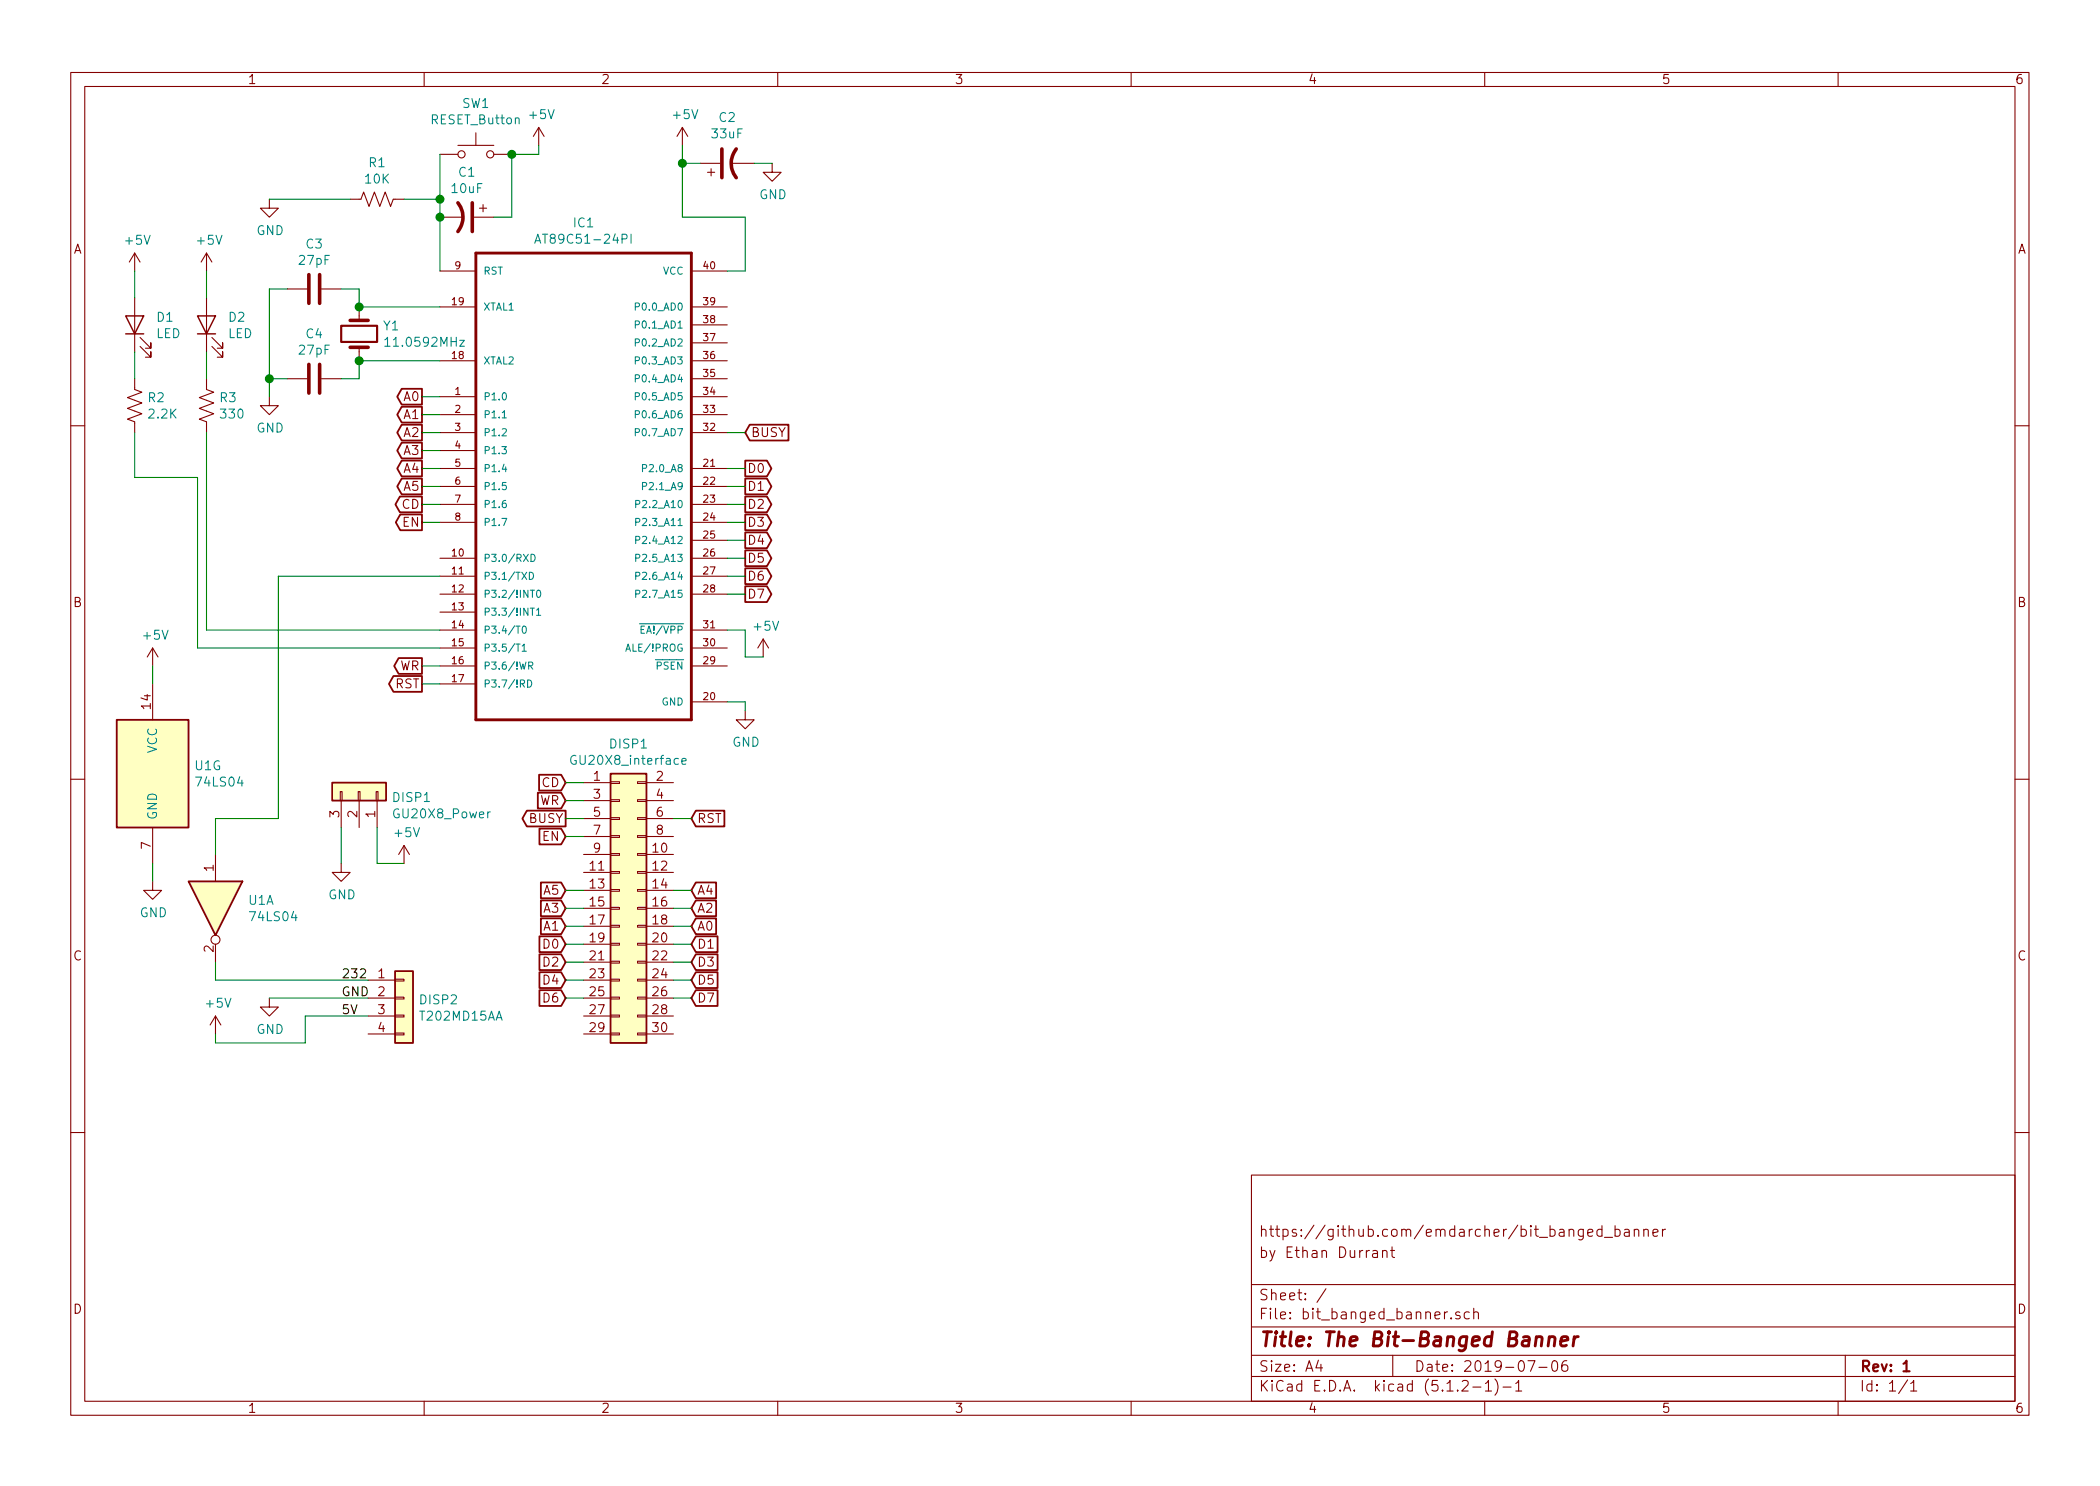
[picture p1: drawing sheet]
<svg xmlns="http://www.w3.org/2000/svg" width="297mm" height="210mm" viewBox="0 0 297 210" stroke-linecap="round" stroke-linejoin="round" font-family="sans-serif">
<g fill="none" stroke="#840000" stroke-width=".15">
<path d="M10 10.3h277v189.9h-277zM12 12.2h273v186.1h-273zM60 10.3v1.9M67.3 18.8v1.8M76.2 18l-.8 1.3M76.2 18v2.6M76.2 18l.8 1.3M96.5 18l-.7 1.3M96.5 18v2.6M96.5 18l.8 1.3M110 10.3v1.9M160 10.3v1.9"/>
<path d="M210 10.3v1.9M260 10.3v1.9M19 35.8v2.5M19 35.8l-.7 1.3M19 35.8l.8 1.3M29.2 35.8v2.5M29.2 35.8l-.8 1.3M29.2 35.8l.8 1.3M38.1 28.2v1.3h1.3l-1.3 1.2-1.3-1.2h1.3M49.5 28.2h1.6l.3-1 .8 2 .8-2 .7 2 .8-2 .7 2 .4-1h1.5M62.2 38.3h5.1M62.2 30.7h3.3"/>
<path d="M62.2 21.8h2.6M64.8 20.6h5M67.1 30.7h2.7M67.8 29.5h1M68.3 29v1M69.8 21.8h2.6M97.8 38.3h5.1M99.1 23.1h2.8M100.1 24.4h1M100.6 23.9v1M103.4 23.1h3.3M109.2 23.1v1.3h1.3l-1.3 1.2-1.3-1.2h1.3"/>
<path d="M19 53.6v1.5l1.1 .4-2.1 .8 2.1 .7-2.1 .8 2.1 .7-2.1 .8 1 .4v1.5M19 42.2v7.6M19.8 49l1.5 1.5v-.7v.7h-.7M19.8 47.7l1.5 1.6v-.8v.8h-.7M29.2 53.6v1.5l1 .4-2 .8 2 .7-2 .8 2 .7-2 .8 1 .4v1.5M29.2 42.2v7.6M30 49l1.5 1.5v-.7v.7h-.8M30 47.7l1.5 1.6v-.8v.8h-.8M38.1 56.1v1.3h1.3l-1.3 1.3-1.3-1.3h1.3M40.6 53.6h2.8M40.6 40.9h2.8M45.5 53.6h2.8"/>
<path d="M45.5 40.9h2.8M50.8 43.4v1.9M50.8 49.1v1.9M62.2 43.4h5.1M62.2 51h5.1M62.2 56.1h5.1M62.2 58.7h5.1M97.8 43.4h5.1M97.8 46h5.1M97.8 48.5h5.1M97.8 51h5.1M97.8 53.6h5.1"/>
<path d="M97.8 56.1h5.1M97.8 58.7h5.1M10 60.2h2M62.2 61.2h5.1M62.2 66.3h5.1M62.2 68.8h5.1M62.2 71.4h5.1M62.2 73.9h5.1M62.2 79h5.1M62.2 63.7h5.1M97.8 61.2h5.1M97.8 66.3h5.1"/>
<path d="M97.8 68.8h5.1M97.8 71.4h5.1M97.8 73.9h5.1M97.8 76.4h5.1M97.8 79h5.1M285 60.2h2M21.6 91.7v2.5M21.6 96.8v5M21.6 91.7l-.8 1.3M21.6 91.7l.8 1.3M62.2 89.1h5.1M62.2 91.7h5.1"/>
<path d="M62.2 94.2h5.1M62.2 81.5h5.1M62.2 84.1h5.1M62.2 86.6h5.1M62.2 96.8h5.1M97.8 89.1h5.1M97.8 91.7h5.1M97.8 94.2h5.1M97.8 81.5h5.1M97.8 84.1h5.1M97.8 99.3h5.1M107.9 90.4l-.7 1.3"/>
<path d="M107.9 90.4v2.6M107.9 90.4l.8 1.3M10 110.3h2M21.6 117.1v5.1M48.1 112h.3v1.3h-.3zM48.3 113.3v3.8M50.7 112h.2v1.3h-.2zM50.8 113.3v3.8M53.2 112h.3v1.3h-.3zM53.3 113.3v3.8M57.1 119.6l-.7 1.3M57.1 119.6v2.6"/>
<path d="M57.1 119.6l.8 1.3M82.5 110.7h3.9M82.5 113.3h3.9M82.5 115.8h3.9M82.5 118.4h3.9M86.4 118.2h1.2v.3h-1.2zM86.4 115.7h1.2v.2h-1.2zM86.4 113.2h1.2v.2h-1.2zM86.4 110.6h1.2v.3h-1.2zM90.2 118.2h1.2v.3h-1.2zM90.2 115.7h1.2v.2h-1.2zM90.2 113.2h1.2v.2h-1.2z"/>
<path d="M90.2 110.6h1.2v.3h-1.2zM91.4 110.7h3.8M91.4 113.3h3.8M91.4 115.8h3.8M91.4 118.4h3.8M105.4 100.6v1.2h1.3l-1.3 1.3-1.3-1.3h1.3M285 110.3h2M21.6 124.7v1.3h1.3l-1.3 1.2-1.3-1.2h1.3M30.5 120.9v3.8M30.5 133.6v2.5M48.3 122.2v1.2h1.2l-1.2 1.3-1.3-1.3h1.3M52.1 138.7h3.8"/>
<path d="M55.9 138.6h1.2v.2h-1.2zM82.5 138.7h3.9M82.5 120.9h3.9M82.5 123.4h3.9M82.5 126h3.9M82.5 128.5h3.9M82.5 131.1h3.9M82.5 133.6h3.9M82.5 136.1h3.9M86.4 138.6h1.2v.2h-1.2zM86.4 136h1.2v.3h-1.2zM86.4 133.5h1.2v.2h-1.2z"/>
<path d="M86.4 130.9h1.2v.3h-1.2zM86.4 128.4h1.2v.2h-1.2zM86.4 125.9h1.2v.2h-1.2zM86.4 123.3h1.2v.3h-1.2zM86.4 120.8h1.2v.2h-1.2zM90.2 138.6h1.2v.2h-1.2zM90.2 136h1.2v.3h-1.2zM90.2 133.5h1.2v.2h-1.2zM90.2 130.9h1.2v.3h-1.2zM90.2 128.4h1.2v.2h-1.2zM90.2 125.9h1.2v.2h-1.2zM90.2 123.3h1.2v.3h-1.2z"/>
<path d="M90.2 120.8h1.2v.2h-1.2zM91.4 138.7h3.8M91.4 120.9h3.8M91.4 123.4h3.8M91.4 126h3.8M91.4 128.5h3.8M91.4 131.1h3.8M91.4 133.6h3.8M91.4 136.1h3.8M30.5 143.8v2.5M30.5 143.8l-.8 1.2M30.5 143.8l.7 1.2"/>
<path d="M38.1 141.2v1.3h1.3l-1.3 1.3-1.3-1.3h1.3M52.1 141.2h3.8M52.1 143.8h3.8M52.1 146.3h3.8M55.9 146.2h1.2v.2h-1.2zM55.9 143.6h1.2v.3h-1.2zM55.9 141.1h1.2v.2h-1.2zM82.5 141.2h3.9M82.5 143.8h3.9M82.5 146.3h3.9M86.4 146.2h1.2v.2h-1.2zM86.4 143.6h1.2v.3h-1.2z"/>
<path d="M86.4 141.1h1.2v.2h-1.2zM90.2 146.2h1.2v.2h-1.2zM90.2 143.6h1.2v.3h-1.2zM90.2 141.1h1.2v.2h-1.2zM91.4 141.2h3.8M91.4 143.8h3.8M91.4 146.3h3.8M10 160.2h2M177 166.3h108v32h-108zM194.2 177l.1-.1 .5 .1v.9M194.8 177.3l-.5 .1a.29 .29 0 0 0-.2 .2 .29 .29 0 0 0 .2 .3l.5-.1M195.6 177.1a.38 .38 0 0 1 .6 0v.8"/>
<path d="M195.6 176.9v1M196.7 176.9h.6M196.9 176.4v1.3l.1 .1 .3 .1M224.6 174.4l.7-.1-.1-.3-.4-.1-.2 .2 .1 .7 .1 .1 .4-.1M226.6 174a.48 .48 0 0 0-.6 .1l-.1 .1 .1 .6a.48 .48 0 0 0 .6 0M226.6 173.4v1.5M226.9 175.1h1.2M228.4 174a.48 .48 0 0 1 .7 .1l.1 .1-.1 .6a.48 .48 0 0 1-.7 0M228.4 173.4v1.5M229.8 174l.1-.1 .5 .1 .1 .9M230.5 174.3l-.6 .1a.29 .29 0 0 0-.2 .2 .29 .29 0 0 0 .2 .3l.6-.1M231.2 174.1a.38 .38 0 0 1 .6 0v.8"/>
<path d="M231.2 173.9v1M232.5 174.1a.39 .39 0 0 1 .6 0v.8M232.5 173.9v1M233.8 174.4l.7-.1-.1-.3-.4-.1-.2 .2 .1 .7 .1 .1 .4-.1M235.2 173.9v1M235.6 173.9l-.3 .1-.1 .2M285 160.2h2M60 198.3v1.9M110 198.3v1.9M160 198.3v1.9M177 194.8h108M177 191.8h108"/>
<path d="M177 187.8h108M177 181.8h108M186.5 192.5l-.4 1h1M186.8 193v1M187.6 182.3l-1.3 2M197 191.8v3M205.3 186.5v.1l-.1-.1h.1v.1M206.5 185.7a.37 .37 0 0 0-.6 .1v.1a.54 .54 0 0 0 .6 .3l.1 .1-.1 .2-.2 .1-.4-.1M206.8 195.5l.2-.2h.4a.41 .41 0 0 1 .2 .7l-.8 .8h.9M207.8 185.7a.48 .48 0 0 0-.6 0l-.1 .2 .1 .6a.48 .48 0 0 0 .6 0M208.3 196.3h1.2M208.5 185.7a.41 .41 0 0 1 .6 .1v.8"/>
<path d="M208.5 185.1v1.5M210 198.3v1.9M210.1 195.8l.4-.5v1.5M210.1 196.8h.9M211.5 195.1a1.71 1.71 0 0 1 0 2.3M212.6 196.3h1.1M214.4 195.8l.4-.5v1.5M214.4 196.8h.8M216.1 192.5h1l-.6 1.5M217.7 193.5h1.1M219.6 192.7a.37 .37 0 0 1 .4-.2 .37 .37 0 0 1 .3 .3v.3a.72 .72 0 0 1-.3 .9l-.4-.1a1.41 1.41 0 0 1 0-1.2zM221.6 192.5a.59 .59 0 0 0-.7 .7l.1 .7a.48 .48 0 0 0 .8-.2v-.3l-.2-.2a.51 .51 0 0 0-.6 0l-.1 .2"/>
<path d="M260 198.3v1.9M261 191.8v6.5M269.8 195.2l-1.2 2M270.3 195.8l.3-.3 .1-.2v1.5M270.3 196.8h.8"/>
<circle cx="65.3" cy="21.8" r=".51"/>
<circle cx="69.3" cy="21.8" r=".51"/>
<circle cx="30.5" cy="133" r=".63"/>
</g>
<path d="M48.3 46.1h5v2.3h-5zM269.2 193l.5-.5v1.5M269.2 194h.9" fill="none" stroke="#840000" stroke-width=".3"/>
<path d="M67.3 35.8h30.5v66h-30.5zM217.3 189.3a.63 .63 0 0 1 .8-.1l-.1 1.2M219.1 189.3a.5 .5 0 0 1 .9 .1l-.2 1M219.2 189.1l-.2 1.3M220.8 189.8l1-.2-.1-.4-.2-.1-.5 .1-.2 .2-.1 .8 .3 .2 .6-.1M222.7 189.1l-.2 1.3M223.2 189.1a.54 .54 0 0 0-.6 .4" fill="none" stroke="#840000" stroke-width=".41"/>
<g fill="none" stroke="#008484" stroke-width=".15">
<path d="M75.6 34.4l.5-1.3 .4 1.3M75.8 34.1h.6M89.3 33.1v1.3M54.4 48.1l.4-.4v1.3M54.4 49h.8M65 48.2h.7l-.7 .8h.7M71 59.1h.6M89.9 43.4h.4l.1-.2v-.3h-.5v1M89.9 45.9h.4l.1-.2v-.2l-.5-.1v1M89.9 48.5l.4-.1 .1-.1v-.3l-.5-.1v1.1M89.9 51h.4l.1-.2v-.2l-.5-.1v1M89.9 53.6l.4-.1 .1-.1v-.3l-.5-.1v1"/>
<path d="M89.9 56.1h.4l.1-.2v-.3h-.5v1M89.9 58.6h.4l.1-.2v-.2l-.5-.1v1M75.1 78.4a.51 .51 0 0 1 .6 .5 .51 .51 0 0 1-.6 .5zM89.9 61.2l.4-.1 .1-.1v-.3l-.5-.1v1.1M89.9 71.3h.5l.1-.2-.1-.2-.5-.1v1M89.9 73.9l.5-.1 .1-.1-.1-.3-.5-.1v1.1M89.9 76.4h.5l.1-.2-.1-.2-.5-.1v1M89.9 79l.5-.1 .1-.1-.1-.3-.5-.1v1M90.9 66.3l.5-.1 .1-.1-.1-.3-.5-.1v1M90.9 68.8h.5l.1-.2-.1-.3h-.5v1M73 91.1h.6M73.9 91.4l.2-.3v1"/>
<path d="M73.9 92.1h.5M74 88.7l.1-.1a.53 .53 0 0 1 .4 .5 .53 .53 0 0 1-.4 .5l-.2-.4zM74.6 96.2a.51 .51 0 0 1 .6 .5 .51 .51 0 0 1-.6 .5zM74.8 94.2h.5l.1-.2-.1-.3h-.5v1M74.9 81a.51 .51 0 0 1 .6 .5 .51 .51 0 0 1-.6 .5zM75 83.5h.6M75 86h.6M75 94.2l.4 .5M75.3 86v1.1M75.9 86.3l.3-.3v1.1M75.9 87.1h.6M76 83.6l.1-.1a.53 .53 0 0 1 .4 .5 .53 .53 0 0 1-.4 .5l-.2-.4z"/>
<path d="M89.9 81.5h.5l.1-.2-.1-.3h-.5v1M89.9 84h.5l.1-.2-.1-.2-.5-.1v1M90.4 88.3h1M90.7 89.1h.3M91.2 88.6h-.5v1h.5M69.3 114.9h-.2l-.1 .2M81.5 107a.62 .62 0 0 0-.8 .4 .62 .62 0 0 0 .5 .7l.3-.1v-.4h-.2M96.4 107.7l.7-.1-.1-.2-.4-.1-.2 .2 .1 .6h.5"/>
</g>
<path d="M43.7 38.9v4M45.2 38.9v4M64.8 28.7a3.3 3.3 0 0 1 0 4.1M66.8 28.7v4.1M102.1 21.1v4M104.1 21.1a3.3 3.3 0 0 0 0 4M43.7 51.6v4M45.2 51.6v4M49.5 45.3h2.6M49.5 49.1h2.6" fill="none" stroke="#840000" stroke-width=".51"/>
<g fill="none" stroke="#008400" stroke-width=".15">
<path d="M19 38.3v3.9M29.2 38.3v3.9M38.1 28.2h11.4M57.1 28.2h5.1M62.2 21.8v16.5M76.2 20.6v1.2h-3.8v8.9h-2.6M96.5 20.6v10.1h8.9v7.6h-2.5M96.5 23.1h2.6M106.7 23.1h2.5M19 49.8v3.8M29.2 49.8v3.8M38.1 53.6h2.5"/>
<path d="M40.6 40.9h-2.5v15.2M48.3 40.9h2.5v2.5h11.4M59.7 56.1h2.5M59.7 58.7h2.5M62.2 51h-11.4v2.6h-2.5M19 61.2v6.4h8.9v24.1h34.3M29.2 61.2v27.9h33M59.7 61.2h2.5M59.7 63.7h2.5M59.7 66.3h2.5M59.7 68.8h2.5M59.7 71.4h2.5"/>
<path d="M59.7 73.9h2.5M102.9 61.2h2.5M102.9 66.3h2.5M102.9 68.8h2.5M102.9 71.4h2.5M102.9 73.9h2.5M102.9 79h2.5M102.9 76.4h2.5M21.6 94.2v2.6M59.7 94.2h2.5M59.7 96.8h2.5M62.2 81.5h-22.8v34.3h-8.9v5.1"/>
<path d="M102.9 99.3h2.5v1.3M102.9 89.1h2.5v3.9h2.5M102.9 84.1h2.5M102.9 81.5h2.5M48.3 117.1v5.1M53.3 117.1v5.1h3.8M80 110.7h2.5M80 113.3h2.5M80 115.8h2.5M80 118.4h2.5M95.2 115.8h2.6M21.6 122.2v2.5"/>
<path d="M30.5 136.1v2.6h21.6M80 126h2.5M80 128.5h2.5M80 131.1h2.5M80 133.6h2.5M80 136.1h2.5M80 138.7h2.5M95.2 126h2.6M95.2 128.5h2.6M95.2 131.1h2.6M95.2 133.6h2.6M95.2 136.1h2.6"/>
<path d="M95.2 138.7h2.6M38.1 141.2h14M52.1 143.8h-8.9v3.8h-12.7v-1.3M80 141.2h2.5M95.2 141.2h2.6"/>
</g>
<g fill="#008400" stroke="#008400" stroke-width=".25">
<circle cx="50.8" cy="51" r=".51"/>
<circle cx="50.8" cy="43.4" r=".51"/>
<circle cx="38.1" cy="53.6" r=".51"/>
<circle cx="62.2" cy="30.7" r=".51"/>
<circle cx="62.2" cy="28.2" r=".51"/>
<circle cx="72.4" cy="21.8" r=".51"/>
<circle cx="96.5" cy="23.1" r=".51"/>
</g>
<g fill="#ffffc2" stroke="#ffffc2" stroke-width=".14">
<path d="M55.9 137.4h2.5v10.2h-2.5z"/>
<path d="M26.7 124.7h7.6l-3.8 7.6z"/>
<path d="M16.5 101.8h10.2v15.3h-10.2z"/>
<path d="M86.4 109.5h5v38.1h-5z"/>
<path d="M47 110.7h7.6v2.6h-7.6z"/>
</g>
<g fill="none" stroke="#840000" stroke-width=".25">
<path d="M56.8 55h2.9v2.2h-2.9l-.6-1.1zM56.8 57.6h2.9v2.2h-2.9l-.6-1.1zM56.6 70.3h3.1v2.2h-3.1l-.7-1.1zM56.6 72.8h3.1v2.2h-3.1l-.6-1.1zM56.8 60.1h2.9v2.2h-2.9l-.6-1.1zM56.8 62.6h2.9v2.3h-2.9l-.6-1.2zM56.8 65.2h2.9v2.2h-2.9l-.6-1.1zM56.8 67.7h2.9v2.2h-2.9l-.6-1.1zM105.4 65.2h3.1l.6 1.1-.6 1.1h-3.1zM105.4 67.7h3.1l.6 1.1-.6 1.1h-3.1zM105.4 70.3h3.1l.6 1.1-.6 1.1h-3.1zM105.4 72.8h3.1l.6 1.1-.6 1.1h-3.1z"/>
<path d="M105.4 75.3h3.1l.6 1.1-.6 1.2h-3.1zM105.4 77.9h3.1l.6 1.1-.6 1.1h-3.1zM106 60.1h5.5v2.2h-5.5l-.6-1.1zM55.7 95.7h4v2.2h-4l-.7-1.1zM56.4 93.1h3.3v2.2h-3.3l-.6-1.1zM105.4 80.4h3.1l.6 1.1-.6 1.1h-3.1zM105.4 83h3.1l.6 1.1-.6 1.1h-3.1zM16.5 101.8h10.2v15.3h-10.2zM47 110.7h7.6v2.6h-7.6zM74.5 114.7h5.5v2.2h-5.5l-.6-1.1zM76.1 112.2h3.3l.6 1.1-.6 1.1h-3.3zM76.3 109.6h3.1l.6 1.1-.6 1.2h-3.1z"/>
<path d="M76.3 117.2h3.1l.6 1.2-.6 1.1h-3.1zM86.4 109.5h5v38.1h-5zM98.4 114.7h4.1v2.2h-4.1l-.6-1.1zM26.7 124.7h7.6l-3.8 7.6zM55.9 137.4h2.5v10.2h-2.5zM76.3 132.5h3.1l.6 1.1-.6 1.1h-3.1zM76.3 135h3.1l.6 1.1-.6 1.2h-3.1zM76.3 137.6h3.1l.6 1.1-.6 1.1h-3.1zM76.5 124.9h2.9l.6 1.1-.6 1.1h-2.9zM76.5 127.4h2.9l.6 1.1-.6 1.1h-2.9zM76.5 129.9h2.9l.6 1.2-.6 1.1h-2.9zM98.4 124.9h2.9v2.2h-2.9l-.6-1.1z"/>
<path d="M98.4 127.4h2.9v2.2h-2.9l-.6-1.1zM98.4 129.9h2.9v2.3h-2.9l-.6-1.1zM98.4 132.5h3.1v2.2h-3.1l-.6-1.1zM98.4 135h3.1v2.3h-3.1l-.6-1.2zM98.4 137.6h3.1v2.2h-3.1l-.6-1.1zM76.3 140.1h3.1l.6 1.1-.6 1.1h-3.1zM98.4 140.1h3.1v2.2h-3.1l-.6-1.1z"/>
</g>
<path d="M17.8 44.7h2.5l-1.3 2.5zM17.8 47.2h2.5M27.9 44.7h2.6l-1.3 2.5zM27.9 47.2h2.6" fill="none" stroke="#840000" stroke-width=".2"/>
<text font-size="2.8" fill="#840000" x="178" y="190.5">Title: The Bit-Banged Banner</text>
<g font-size="2.1" fill="#840000">
<text x="178" y="178">by Ethan Durrant</text>
<text x="178" y="175">https://github.com/emdarcher/bit_banged_banner</text>
<text x="178" y="184">Sheet: /</text>
<text x="178" y="186.7">File: bit_banged_banner.sch</text>
<text x="178" y="196.9">KiCad E.D.A. kicad (5.1.2-1)-1</text>
<text x="178" y="194.1">Size: A4</text>
<text x="200" y="194.1">Date: 2019-07-06</text>
<text x="263" y="194.1">Rev: 1</text>
<text x="263" y="196.9">Id: 1/1</text>
</g>
<g font-size="1.8" fill="#840000">
<text x="35" y="11.9">1</text>
<text x="85" y="11.9">2</text>
<text x="135" y="11.9">3</text>
<text x="185" y="11.9">4</text>
<text x="235" y="11.9">5</text>
<text x="285" y="11.9">6</text>
<text x="10.4" y="35.9">A</text>
<text x="285.4" y="35.9">A</text>
<text x="57.2" y="56.8">A0</text>
<text x="57.2" y="59.3">A1</text>
<text x="57.2" y="61.8">A2</text>
<text x="57.2" y="64.4">A3</text>
<text x="106.2" y="61.8">BUSY</text>
<text x="57.2" y="66.9">A4</text>
<text x="57.2" y="69.5">A5</text>
<text x="105.7" y="66.9">D0</text>
<text x="105.7" y="69.5">D1</text>
<text x="56.9" y="72">CD</text>
<text x="57" y="74.5">EN</text>
<text x="105.7" y="72">D2</text>
<text x="105.7" y="74.5">D3</text>
<text x="105.7" y="77.1">D4</text>
<text x="105.7" y="79.6">D5</text>
<text x="105.7" y="82.2">D6</text>
<text x="10.4" y="85.9">B</text>
<text x="105.7" y="84.7">D7</text>
<text x="285.4" y="85.9">B</text>
<text x="56.5" y="94.9">WR</text>
<text x="21.3" y="100.3" transform="rotate(-90 21.3 100.3)">14</text>
<text x="55.9" y="97.4">RST</text>
<text x="76.3" y="113.9">WR</text>
<text x="76.7" y="111.4">CD</text>
<text x="84" y="110.5">1</text>
<text x="84" y="113">3</text>
<text x="92.9" y="110.5">2</text>
<text x="92.9" y="113">4</text>
<text x="48" y="115.7" transform="rotate(-90 48 115.7)">3</text>
<text x="50.5" y="115.7" transform="rotate(-90 50.5 115.7)">2</text>
<text x="53.1" y="115.7" transform="rotate(-90 53.1 115.7)">1</text>
<text x="74.9" y="116.5">BUSY</text>
<text x="76.8" y="119">EN</text>
<text x="84" y="115.6">5</text>
<text x="84" y="118.1">7</text>
<text x="92.9" y="115.6">6</text>
<text x="92.9" y="118.1">8</text>
<text x="98.6" y="116.5">RST</text>
<text x="21.3" y="120.1" transform="rotate(-90 21.3 120.1)">7</text>
<text x="30.2" y="123.3" transform="rotate(-90 30.2 123.3)">1</text>
<text x="83.5" y="123.2">11</text>
<text x="83.5" y="125.7">13</text>
<text x="84" y="120.6">9</text>
<text x="92.4" y="120.6">10</text>
<text x="92.4" y="123.2">12</text>
<text x="92.4" y="125.7">14</text>
<text x="77" y="126.6">A5</text>
<text x="77" y="129.2">A3</text>
<text x="77" y="131.7">A1</text>
<text x="83.5" y="128.3">15</text>
<text x="83.5" y="130.8">17</text>
<text x="92.4" y="128.3">16</text>
<text x="92.4" y="130.8">18</text>
<text x="98.6" y="126.6">A4</text>
<text x="98.6" y="129.2">A2</text>
<text x="98.6" y="131.7">A0</text>
<text x="10.4" y="135.9">C</text>
<text x="30.2" y="134.7" transform="rotate(-90 30.2 134.7)">2</text>
<text x="77" y="134.2">D0</text>
<text x="77" y="136.8">D2</text>
<text x="83.5" y="133.3">19</text>
<text x="83.5" y="135.9">21</text>
<text x="92.4" y="133.3">20</text>
<text x="92.4" y="135.9">22</text>
<text x="98.6" y="134.2">D1</text>
<text x="98.6" y="136.8">D3</text>
<text x="285.4" y="135.9">C</text>
<text x="53.5" y="138.4">1</text>
<text x="53.5" y="141">2</text>
<text x="53.5" y="143.5">3</text>
<text x="77" y="139.3">D4</text>
<text x="77" y="141.9">D6</text>
<text x="83.5" y="138.4">23</text>
<text x="83.5" y="141">25</text>
<text x="83.5" y="143.5">27</text>
<text x="92.4" y="138.4">24</text>
<text x="92.4" y="141">26</text>
<text x="92.4" y="143.5">28</text>
<text x="98.6" y="139.3">D5</text>
<text x="98.6" y="141.9">D7</text>
<text x="53.5" y="146">4</text>
<text x="83.5" y="146">29</text>
<text x="92.4" y="146">30</text>
<text x="10.4" y="185.9">D</text>
<text x="285.4" y="185.9">D</text>
<text x="35" y="199.9">1</text>
<text x="85" y="199.9">2</text>
<text x="135" y="199.9">3</text>
<text x="185" y="199.9">4</text>
<text x="235" y="199.9">5</text>
<text x="285" y="199.9">6</text>
</g>
<g font-size="1.8" fill="#008484">
<text x="61" y="17.6">RESET_Button</text>
<text x="65.4" y="15.3">SW1</text>
<text x="75" y="16.9">+5V</text>
<text x="95.3" y="16.9">+5V</text>
<text x="101.8" y="17.3">C2</text>
<text x="52.2" y="23.7">R1</text>
<text x="100.8" y="19.6">33uF</text>
<text x="51.7" y="26">10K</text>
<text x="64" y="27.3">10uF</text>
<text x="64.9" y="25">C1</text>
<text x="107.4" y="28.2">GND</text>
<text x="17.8" y="34.6">+5V</text>
<text x="28" y="34.6">+5V</text>
<text x="36.3" y="33.3">GND</text>
<text x="43.3" y="35.2">C3</text>
<text x="76.7" y="34.5">AT89C51-24PI</text>
<text x="81.2" y="32.2">IC1</text>
<text x="42.4" y="37.5">27pF</text>
<text x="22.1" y="47.8">LED</text>
<text x="22.2" y="45.5">D1</text>
<text x="32.2" y="47.8">LED</text>
<text x="32.4" y="45.5">D2</text>
<text x="43.3" y="47.9">C4</text>
<text x="54.3" y="46.8">Y1</text>
<text x="42.4" y="50.2">27pF</text>
<text x="55" y="49.1">11.0592MHz</text>
<text x="21" y="56.9">R2</text>
<text x="21.1" y="59.2">2.2K</text>
<text x="31.1" y="56.9">R3</text>
<text x="31.3" y="59.2">330</text>
<text x="36.3" y="61.2">GND</text>
<text x="106.7" y="89.2">+5V</text>
<text x="20.4" y="90.5">+5V</text>
<text x="22.2" y="106.6" transform="rotate(-90 22.2 106.6)">VCC</text>
<text x="86.4" y="105.9">DISP1</text>
<text x="103.6" y="105.7">GND</text>
<text x="27.6" y="109">U1G</text>
<text x="27.9" y="111.3">74LS04</text>
<text x="55.7" y="113.5">DISP1</text>
<text x="81.3" y="108.2">GU20X8_interface</text>
<text x="22.2" y="116.1" transform="rotate(-90 22.2 116.1)">GND</text>
<text x="55.9" y="115.8">GU20X8_Power</text>
<text x="55.9" y="118.5">+5V</text>
<text x="19.8" y="129.8">GND</text>
<text x="35.2" y="128">U1A</text>
<text x="35.6" y="130.3">74LS04</text>
<text x="46.4" y="127.2">GND</text>
<text x="29.3" y="142.6">+5V</text>
<text x="59.5" y="142.1">DISP2</text>
<text x="36.3" y="146.3">GND</text>
<text x="59.6" y="144.4">T202MD15AA</text>
</g>
<g font-size="1.8">
<text x="48.3" y="138.4">232</text>
<text x="48.3" y="141">GND</text>
<text x="48.3" y="143.5">5V</text>
</g>
<g font-size="1.4" fill="#840000">
<text x="64.4" y="38.1">9</text>
<text x="99.5" y="38.1">40</text>
<text x="64" y="43.2">19</text>
<text x="99.5" y="43.2">39</text>
<text x="99.5" y="45.7">38</text>
<text x="64" y="50.8">18</text>
<text x="99.5" y="48.3">37</text>
<text x="99.5" y="50.8">36</text>
<text x="99.5" y="53.3">35</text>
<text x="64.4" y="55.9">1</text>
<text x="64.4" y="58.4">2</text>
<text x="99.5" y="55.9">34</text>
<text x="99.5" y="58.4">33</text>
<text x="64.4" y="61">3</text>
<text x="64.4" y="63.5">4</text>
<text x="99.5" y="61">32</text>
<text x="64.4" y="66">5</text>
<text x="64.4" y="68.6">6</text>
<text x="64.4" y="71.1">7</text>
<text x="99.5" y="66">21</text>
<text x="99.5" y="68.6">22</text>
<text x="99.5" y="71.1">23</text>
<text x="64.4" y="73.7">8</text>
<text x="99.5" y="73.7">24</text>
<text x="99.5" y="76.2">25</text>
<text x="64" y="78.7">10</text>
<text x="64" y="81.3">11</text>
<text x="64" y="83.8">12</text>
<text x="99.5" y="78.7">26</text>
<text x="99.5" y="81.3">27</text>
<text x="99.5" y="83.8">28</text>
<text x="64" y="86.4">13</text>
<text x="64" y="88.9">14</text>
<text x="99.5" y="88.9">31</text>
<text x="64" y="91.4">15</text>
<text x="64" y="94">16</text>
<text x="99.5" y="91.4">30</text>
<text x="99.5" y="94">29</text>
<text x="64" y="96.5">17</text>
<text x="99.5" y="99.1">20</text>
</g>
<g font-size="1.4" fill="#008484">
<text x="68.3" y="38.9">RST</text>
<text x="93.8" y="38.9">VCC</text>
<text x="68.3" y="43.9">XTAL1</text>
<text x="90.2" y="43.9">P0.0_AD0</text>
<text x="90.2" y="46.5">P0.1_AD1</text>
<text x="68.3" y="51.6">XTAL2</text>
<text x="90.2" y="49">P0.2_AD2</text>
<text x="90.2" y="51.6">P0.3_AD3</text>
<text x="68.3" y="56.6">P1.0</text>
<text x="68.3" y="59.2">P1.1</text>
<text x="90.2" y="54.1">P0.4_AD4</text>
<text x="90.2" y="56.6">P0.5_AD5</text>
<text x="90.2" y="59.2">P0.6_AD6</text>
<text x="68.3" y="61.7">P1.2</text>
<text x="68.3" y="64.3">P1.3</text>
<text x="90.2" y="61.7">P0.7_AD7</text>
<text x="68.3" y="66.8">P1.4</text>
<text x="68.3" y="69.3">P1.5</text>
<text x="68.3" y="71.9">P1.6</text>
<text x="90.5" y="71.9">P2.2_A10</text>
<text x="91.3" y="66.8">P2.0_A8</text>
<text x="91.3" y="69.3">P2.1_A9</text>
<text x="68.3" y="74.4">P1.7</text>
<text x="90.5" y="74.4">P2.3_A11</text>
<text x="90.5" y="77">P2.4_A12</text>
<text x="68.3" y="79.5">P3.0/RXD</text>
<text x="68.3" y="82">P3.1/TXD</text>
<text x="90.5" y="79.5">P2.5_A13</text>
<text x="90.5" y="82">P2.6_A14</text>
<text x="68.3" y="84.6">P3.2/!INT0</text>
<text x="68.3" y="87.1">P3.3/!INT1</text>
<text x="68.3" y="89.7">P3.4/T0</text>
<text x="90.5" y="84.6">P2.7_A15</text>
<text x="91.1" y="89.7">EA!/VPP</text>
<text x="68.3" y="92.2">P3.5/T1</text>
<text x="68.3" y="94.7">P3.6/!WR</text>
<text x="88.9" y="92.2">ALE/!PROG</text>
<text x="92.9" y="94.7">PSEN</text>
<text x="68.3" y="97.3">P3.7/!RD</text>
<text x="93.6" y="99.8">GND</text>
</g>
</svg>
